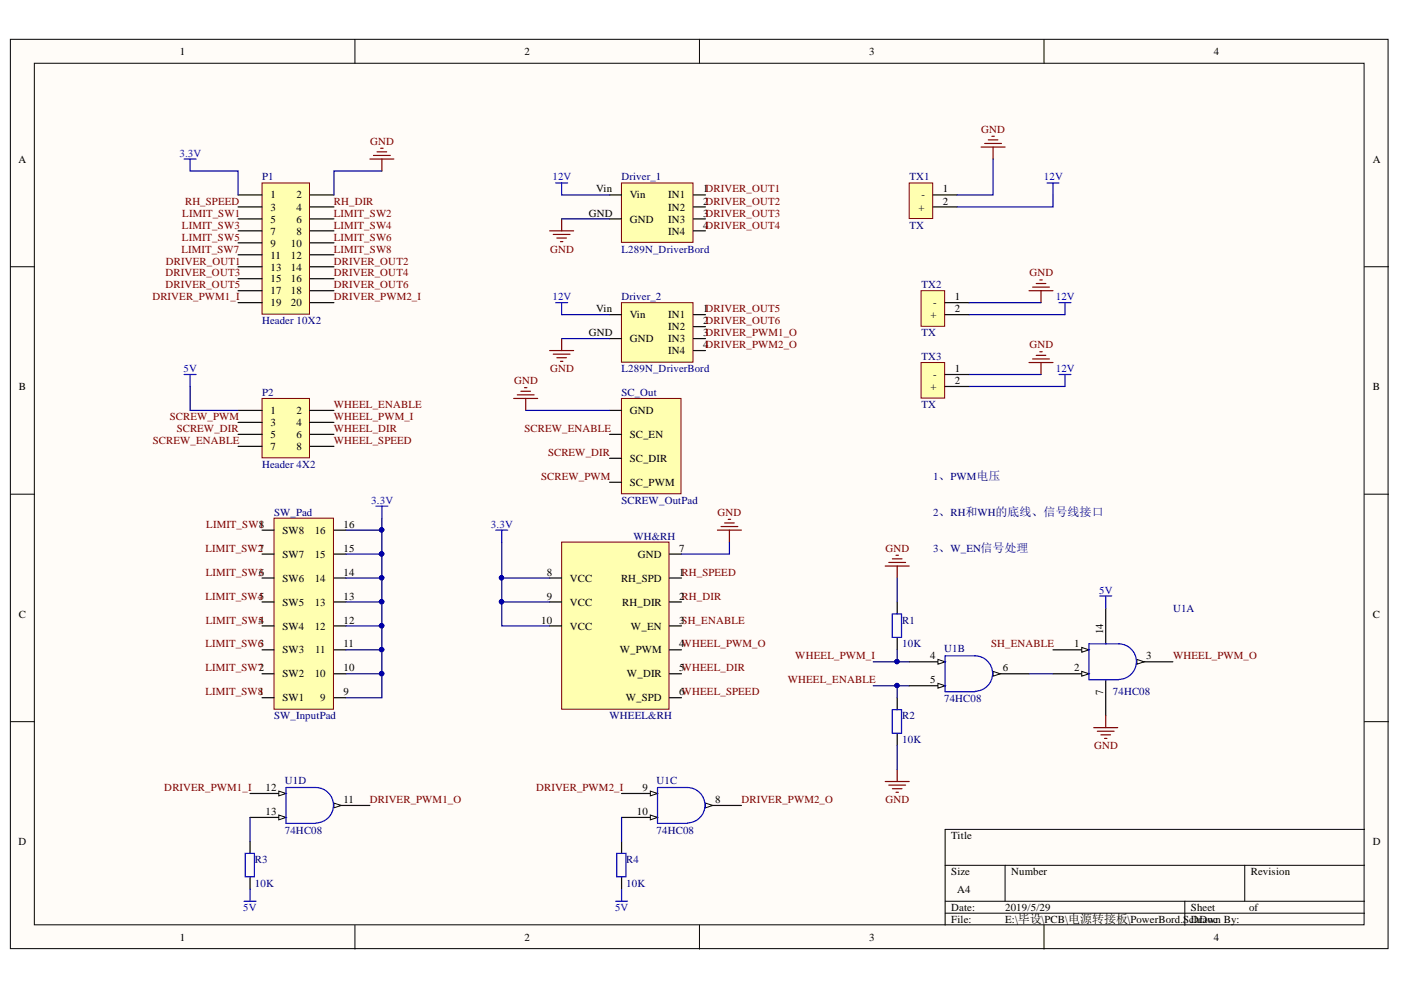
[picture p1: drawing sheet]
<svg xmlns="http://www.w3.org/2000/svg" width="297mm" height="210mm" viewBox="0 0 297 210" stroke-linecap="round" stroke-linejoin="round" font-family="sans-serif">
<g fill="#fffcf8" stroke="#000" stroke-width=".21">
<path d="M2.2 8.3h292.1v192.8h-292.1z"/>
<path d="M7.3 13.4h281.9v182.7h-281.9z"/>
</g>
<g fill="none" stroke="#000" stroke-width=".21">
<path d="M75.2 8.3v5.1M148.3 8.3v5.1M221.4 8.3v5.1M2.2 56.6h5.1M289.3 56.6h5.1M2.2 104.8h5.1M289.3 104.8h5.1M2.2 153h5.1M289.3 153h5.1M289.3 175.9h-88.9v20.3M75.2 196.2v5M148.3 196.2v5"/>
<path d="M200.4 183.5h88.9M200.4 191.1h88.9M200.4 193.6h88.9M213.1 183.5v7.6M221.4 196.2v5M251.2 191.1v5.1M263.9 183.5v7.6"/>
</g>
<path d="M78.4 33.7h5.1M79.2 33h3.5M79.9 32.2h2.1M80.7 31.4h.5M81 33.7v2.6" fill="none" stroke="#800000" stroke-width=".25"/>
<path d="M39 33.7h2.6M40.3 33.7v2.6" fill="none" stroke="#00f" stroke-width=".25"/>
<path d="M55.6 38.8h10v27.8h-10z" fill="#ffffb0" stroke="#800000" stroke-width=".21"/>
<g fill="none" stroke="#000" stroke-width=".25">
<path d="M50.5 41.3h5.1M50.5 43.9h5.1M50.5 46.4h5.1M50.5 48.9h5.1M50.5 51.5h5.1M50.5 54h5.1M50.5 56.6h5.1M50.5 59.1h5.1M65.7 41.3h5.1M65.7 43.9h5.1M65.7 46.4h5.1M65.7 48.9h5.1"/>
<path d="M65.7 51.5h5.1M65.7 54h5.1M65.7 56.6h5.1M65.7 59.1h5.1M50.5 61.6h5.1M50.5 64.2h5.1M65.7 61.6h5.1M65.7 64.2h5.1"/>
</g>
<path d="M55.6 84.5h10v12.6h-10z" fill="#ffffb0" stroke="#800000" stroke-width=".21"/>
<path d="M50.5 87h5.1M50.5 89.6h5.1M50.5 92.1h5.1M50.5 94.6h5.1M65.7 87h5.1M65.7 89.6h5.1M65.7 92.1h5.1M65.7 94.6h5.1" fill="none" stroke="#000" stroke-width=".25"/>
<path d="M39 79.4h2.6M40.3 79.4v2.5" fill="none" stroke="#00f" stroke-width=".25"/>
<path d="M58.1 109.9h12.6v40.5h-12.6z" fill="#ffffb0" stroke="#800000" stroke-width=".21"/>
<g fill="none" stroke="#000" stroke-width=".25">
<path d="M55.6 117.5h2.5M55.6 112.4h2.5M70.8 117.5h2.5M70.8 112.4h2.5M55.6 137.8h2.5M55.6 132.7h2.5M55.6 127.6h2.5M55.6 122.6h2.5M70.8 137.8h2.5M70.8 132.7h2.5M70.8 127.6h2.5M70.8 122.6h2.5"/>
<path d="M55.6 142.9h2.5M55.6 147.9h2.5M70.8 142.9h2.5M70.8 147.9h2.5"/>
</g>
<path d="M131.8 38.8h15.1v12.6h-15.1z" fill="#ffffb0" stroke="#800000" stroke-width=".21"/>
<path d="M129.2 41.3h2.6M129.2 46.4h2.6M147 41.3h2.6M147 46.4h2.6M147 43.9h2.6M147 48.9h2.6" fill="none" stroke="#000" stroke-width=".25"/>
<path d="M131.8 64.2h15.1v12.6h-15.1z" fill="#ffffb0" stroke="#800000" stroke-width=".21"/>
<path d="M129.2 66.7h2.6M129.2 71.8h2.6M147 66.7h2.6M147 71.8h2.6M147 69.3h2.6M147 74.3h2.6" fill="none" stroke="#000" stroke-width=".25"/>
<path d="M117.8 38.8h2.5M119.1 38.8v2.5M117.8 64.2h2.5M119.1 64.2v2.5" fill="none" stroke="#00f" stroke-width=".25"/>
<path d="M116.5 48.9h5.1M117.3 49.7h3.6M118.1 50.5h2M118.8 51.2h.5M119.1 46.4v2.5M116.5 74.3h5.1M117.3 75.1h3.6M118.1 75.9h2M118.8 76.6h.5M119.1 71.8v2.5" fill="none" stroke="#800000" stroke-width=".25"/>
<path d="M131.8 84.5h12.6v20.2h-12.6z" fill="#ffffb0" stroke="#800000" stroke-width=".21"/>
<path d="M129.2 97.2h2.6M129.2 92.1h2.6M129.2 87h2.6M129.2 102.2h2.6" fill="none" stroke="#000" stroke-width=".25"/>
<path d="M119.1 114.9h22.7v35.5h-22.7z" fill="#ffffb0" stroke="#800000" stroke-width=".21"/>
<path d="M141.9 117.5h2.6M116.5 122.6h2.6M116.5 127.6h2.6M116.5 132.7h2.6M141.9 122.6h2.6M141.9 127.6h2.6M141.9 132.7h2.6M141.9 137.8h2.6M141.9 142.9h2.6M141.9 147.9h2.6" fill="none" stroke="#000" stroke-width=".25"/>
<path d="M108.9 84.5h5.1M109.7 83.7h3.5M110.4 83h2.1M111.2 82.2h.5M111.5 84.5v2.5" fill="none" stroke="#800000" stroke-width=".25"/>
<path d="M79.7 107.3h2.5M81 107.3v2.6" fill="none" stroke="#00f" stroke-width=".25"/>
<path d="M192.8 38.8h4.9v7.5h-4.9z" fill="#ffffb0" stroke="#800000" stroke-width=".21"/>
<path d="M197.8 41.3h5.1M197.8 43.9h5.1" fill="none" stroke="#000" stroke-width=".25"/>
<path d="M222 38.8h2.5M223.3 38.8v2.5M224.5 64.2h2.6M225.8 64.2v2.5" fill="none" stroke="#00f" stroke-width=".25"/>
<path d="M208 31.2h5.1M208.8 30.4h3.5M209.5 29.7h2.1M210.3 28.9h.5M210.6 31.2v2.5M220.5 59.4h.5M218.2 61.6h5.1M218.9 60.9h3.6M219.7 60.1h2M220.7 61.6v2.6" fill="none" stroke="#800000" stroke-width=".25"/>
<path d="M195.3 61.6h5v7.6h-5z" fill="#ffffb0" stroke="#800000" stroke-width=".21"/>
<path d="M200.4 64.2h5.1M200.4 66.7h5.1M223.3 137.8h7.6" fill="none" stroke="#000" stroke-width=".25"/>
<path d="M229.4 137.3l1.5 .5-1.5 .5z" fill="#fffcf8"/>
<path d="M229.4 137.3l1.5 .5-1.5 .5z" fill="none" stroke="#000" stroke-width=".21"/>
<path d="M223.3 142.9h7.6" fill="none" stroke="#000" stroke-width=".25"/>
<path d="M229.4 142.3l1.5 .6-1.5 .5z" fill="#fffcf8"/>
<path d="M229.4 142.3l1.5 .6-1.5 .5z" fill="none" stroke="#000" stroke-width=".21"/>
<path d="M241 140.3h7.7" fill="none" stroke="#000" stroke-width=".25"/>
<path d="M241 139.8l1.6 .5-1.6 .5z" fill="#fffcf8"/>
<path d="M241 139.8l1.6 .5-1.6 .5z" fill="none" stroke="#000" stroke-width=".21"/>
<path d="M234.4 128.9v7.6M192.8 140.3h7.6M234.4 144.1v7.6" fill="none" stroke="#000" stroke-width=".25"/>
<path d="M237.2 144.1a3.8 3.8 0 0 0 3.7-3.8 3.8 3.8 0 0 0-3.7-3.8h-6.3v7.6h6.3" fill="none" stroke="#00f" stroke-width=".25"/>
<path d="M198.9 139.8l1.5 .5-1.5 .5z" fill="#fffcf8"/>
<path d="M198.9 139.8l1.5 .5-1.5 .5z" fill="none" stroke="#000" stroke-width=".21"/>
<path d="M192.8 145.4h7.6" fill="none" stroke="#000" stroke-width=".25"/>
<path d="M198.9 144.9l1.5 .5-1.5 .5z" fill="#fffcf8"/>
<path d="M198.9 144.9l1.5 .5-1.5 .5z" fill="none" stroke="#000" stroke-width=".21"/>
<path d="M210.6 142.9h7.6" fill="none" stroke="#000" stroke-width=".25"/>
<path d="M210.6 142.3l1.5 .6-1.5 .5z" fill="#fffcf8"/>
<path d="M210.6 142.3l1.5 .6-1.5 .5z" fill="none" stroke="#000" stroke-width=".21"/>
<path d="M189.2 130.2h1.9v4.9h-1.9zM233.2 126.4h2.5M234.4 126.4v2.5M189.2 150.5h1.9v5h-1.9zM206.7 146.6a3.8 3.8 0 0 0 3.7-3.8 3.8 3.8 0 0 0-3.7-3.7h-6.3v7.6h6.3" fill="none" stroke="#00f" stroke-width=".25"/>
<g fill="none" stroke="#800000" stroke-width=".25">
<path d="M188.4 119.3h3.6M189.2 118.5h2M190 117.7h.5M187.7 120h5.1M190.2 120v2.6M231.9 154.3h5.1M232.7 155h3.5M233.4 155.8h2.1M234.2 156.6h.5M234.4 151.7v2.6M187.7 165.7h5.1M188.4 166.5h3.6"/>
<path d="M189.2 167.2h2M190 168h.5M190.2 163.2v2.5"/>
</g>
<path d="M190.2 127.6v2.6M190.2 135.2v2.6M190.2 147.9v2.6M190.2 155.5v2.6M149.6 170.8h7.6" fill="none" stroke="#000" stroke-width=".25"/>
<path d="M149.6 170.3l1.5 .5-1.5 .5z" fill="#fffcf8"/>
<path d="M149.6 170.3l1.5 .5-1.5 .5z" fill="none" stroke="#000" stroke-width=".21"/>
<path d="M131.8 168.2h7.6" fill="none" stroke="#000" stroke-width=".25"/>
<path d="M137.9 167.7l1.5 .5-1.5 .5z" fill="#fffcf8"/>
<path d="M137.9 167.7l1.5 .5-1.5 .5z" fill="none" stroke="#000" stroke-width=".21"/>
<path d="M131.8 173.3h7.6" fill="none" stroke="#000" stroke-width=".25"/>
<path d="M137.9 172.8l1.5 .5-1.5 .5z" fill="#fffcf8"/>
<path d="M137.9 172.8l1.5 .5-1.5 .5z" fill="none" stroke="#000" stroke-width=".21"/>
<path d="M145.8 174.5a3.8 3.8 0 0 0 3.7-3.8 3.8 3.8 0 0 0-3.7-3.7h-6.4v7.6h6.4" fill="none" stroke="#00f" stroke-width=".25"/>
<path d="M70.8 170.8h7.6" fill="none" stroke="#000" stroke-width=".25"/>
<path d="M70.8 170.3l1.5 .5-1.5 .5z" fill="#fffcf8"/>
<path d="M70.8 170.3l1.5 .5-1.5 .5z" fill="none" stroke="#000" stroke-width=".21"/>
<path d="M53 168.2h7.6" fill="none" stroke="#000" stroke-width=".25"/>
<path d="M59.1 167.7l1.5 .5-1.5 .5z" fill="#fffcf8"/>
<path d="M59.1 167.7l1.5 .5-1.5 .5z" fill="none" stroke="#000" stroke-width=".21"/>
<path d="M53 173.3h7.6" fill="none" stroke="#000" stroke-width=".25"/>
<path d="M59.1 172.8l1.5 .5-1.5 .5z" fill="#fffcf8"/>
<path d="M59.1 172.8l1.5 .5-1.5 .5z" fill="none" stroke="#000" stroke-width=".21"/>
<path d="M224.5 79.4h2.6M225.8 79.4v2.5M105.1 112.4h2.5M106.4 112.4v2.5M67 174.5a3.8 3.8 0 0 0 3.7-3.8 3.8 3.8 0 0 0-3.7-3.7h-6.4v7.6h6.4M51.7 191.1h2.6M52 180.9h1.9v5h-1.9zM53 188.5v2.6M130.5 191.1h2.6M130.8 180.9h1.9v5h-1.9zM131.8 188.5v2.6" fill="none" stroke="#00f" stroke-width=".25"/>
<g fill="none" stroke="#000080" stroke-width=".25">
<path d="M40.3 36.3h10.2v5M81 36.3h-10.2v5M210.6 33.7v7.6h-7.7M119.1 41.3h10.1M119.1 46.4h10.1M223.3 41.3v2.6h-20.4M119.1 66.7h10.1M119.1 71.8h10.1M205.5 66.7h20.3M205.5 64.2h15.2M40.3 81.9v5.1h10.2M111.5 87h17.7"/>
<path d="M73.3 117.5h7.7M73.3 112.4h7.7M81 109.9v38h-7.7M106.4 114.9v17.8h10.1M154.7 114.9v2.6h-10.2M73.3 137.8h7.7M73.3 132.7h7.7M73.3 127.6h7.7M73.3 122.6h7.7M106.4 127.6h10.1M106.4 122.6h10.1M190.2 122.6v5"/>
<path d="M190.2 137.8v2.5M73.3 142.9h7.7M185.1 140.3h7.7M185.1 145.4h7.7M190.2 145.4v2.5M190.2 158.1v5.1M218.2 142.9h5.1M53 173.3v5.1M131.8 173.3v5.1"/>
</g>
<g fill="#000080" stroke="#000080" stroke-width=".21">
<circle cx="80.9" cy="142.8" r=".47"/>
<circle cx="80.9" cy="137.7" r=".46"/>
<circle cx="80.9" cy="132.7" r=".47"/>
<circle cx="80.9" cy="127.6" r=".46"/>
<circle cx="80.9" cy="122.5" r=".46"/>
<circle cx="80.9" cy="117.4" r=".47"/>
<circle cx="80.9" cy="112.3" r=".46"/>
<circle cx="190.2" cy="140.3" r=".46"/>
<circle cx="190.2" cy="145.3" r=".46"/>
<circle cx="106.3" cy="122.5" r=".46"/>
<circle cx="106.3" cy="127.6" r=".46"/>
</g>
<path d="M53 178.4v2.5M131.8 178.4v2.5M53 186v2.5M131.8 186v2.5" fill="none" stroke="#000" stroke-width=".25"/>
<path d="M218.2 76.9h5.1M218.9 76.1h3.6M219.7 75.3h2M220.5 74.6h.5M220.7 76.9v2.5M152.1 112.4h5.1M152.9 111.6h3.5M153.6 110.9h2.1M154.4 110.1h.5M154.7 112.4v2.5" fill="none" stroke="#800000" stroke-width=".25"/>
<path d="M195.3 76.9h5v7.5h-5z" fill="#ffffb0" stroke="#800000" stroke-width=".21"/>
<path d="M200.4 79.4h5.1M200.4 81.9h5.1" fill="none" stroke="#000" stroke-width=".25"/>
<path d="M205.5 79.4h15.2M205.5 81.9h20.3" fill="none" stroke="#000080" stroke-width=".25"/>
<g font-size="2.3">
<text x="38.1" y="11.7">1</text>
<text x="111.2" y="11.7">2</text>
<text x="184.3" y="11.7">3</text>
<text x="257.3" y="11.7">4</text>
<text x="3.9" y="34.5">A</text>
<text x="291.1" y="34.5">A</text>
<text x="126.4" y="40.8">Vin</text>
<text x="149.1" y="40.8">1DRIVER_OUT1</text>
<text x="199.9" y="40.8">1</text>
<text x="57.3" y="42.1">1</text>
<text x="57.3" y="44.7">3</text>
<text x="57.3" y="47.2">5</text>
<text x="62.8" y="42.1">2</text>
<text x="62.8" y="44.7">4</text>
<text x="62.8" y="47.2">6</text>
<text x="124.8" y="46">GND</text>
<text x="133.5" y="42.1">Vin</text>
<text x="133.5" y="47.2">GND</text>
<text x="141.6" y="42.1">IN1</text>
<text x="141.6" y="44.7">IN2</text>
<text x="141.6" y="47.2">IN3</text>
<text x="149.1" y="43.4">2DRIVER_OUT2</text>
<text x="149.1" y="46">3DRIVER_OUT3</text>
<text x="194.7" y="44.7">+</text>
<text x="195.3" y="42.1">-</text>
<text x="199.9" y="43.4">2</text>
<text x="57.3" y="49.8">7</text>
<text x="57.3" y="52.3">9</text>
<text x="61.6" y="52.3">10</text>
<text x="62.8" y="49.8">8</text>
<text x="141.6" y="49.8">IN4</text>
<text x="149.1" y="48.5">4DRIVER_OUT4</text>
<text x="57.3" y="54.8">11</text>
<text x="57.3" y="57.4">13</text>
<text x="57.3" y="59.9">15</text>
<text x="61.6" y="54.8">12</text>
<text x="61.6" y="57.4">14</text>
<text x="61.6" y="59.9">16</text>
<text x="57.3" y="62.4">17</text>
<text x="57.3" y="65">19</text>
<text x="61.6" y="62.4">18</text>
<text x="61.6" y="65">20</text>
<text x="197.9" y="65">-</text>
<text x="202.4" y="63.7">1</text>
<text x="124.8" y="71.3">GND</text>
<text x="126.4" y="66.2">Vin</text>
<text x="133.5" y="67.5">Vin</text>
<text x="141.6" y="67.5">IN1</text>
<text x="141.6" y="70">IN2</text>
<text x="149.1" y="66.2">1DRIVER_OUT5</text>
<text x="149.1" y="68.8">2DRIVER_OUT6</text>
<text x="149.1" y="71.3">3DRIVER_PWM1_O</text>
<text x="197.3" y="67.5">+</text>
<text x="202.4" y="66.2">2</text>
<text x="133.5" y="72.6">GND</text>
<text x="141.6" y="72.6">IN3</text>
<text x="141.6" y="75.1">IN4</text>
<text x="149.1" y="73.8">4DRIVER_PWM2_O</text>
<text x="4" y="82.7">B</text>
<text x="197.3" y="82.7">+</text>
<text x="197.9" y="80.2">-</text>
<text x="202.4" y="78.9">1</text>
<text x="202.4" y="81.4">2</text>
<text x="291.1" y="82.7">B</text>
<text x="57.3" y="87.8">1</text>
<text x="62.8" y="87.8">2</text>
<text x="133.5" y="87.8">GND</text>
<text x="57.3" y="90.3">3</text>
<text x="57.3" y="92.8">5</text>
<text x="57.3" y="95.4">7</text>
<text x="62.8" y="90.3">4</text>
<text x="62.8" y="92.8">6</text>
<text x="62.8" y="95.4">8</text>
<text x="133.5" y="92.8">SC_EN</text>
<text x="133.5" y="97.9">SC_DIR</text>
<text x="133.5" y="103">SC_PWM</text>
<text x="54.9" y="111.9">8</text>
<text x="59.9" y="113.2">SW8</text>
<text x="66.7" y="113.2">16</text>
<text x="72.8" y="111.9">16</text>
<text x="59.9" y="118.3">SW7</text>
<text x="66.7" y="118.3">15</text>
<text x="72.8" y="117">15</text>
<text x="135.2" y="118.3">GND</text>
<text x="144" y="117">7</text>
<text x="54.9" y="122.1">6</text>
<text x="59.9" y="123.3">SW6</text>
<text x="66.7" y="123.3">14</text>
<text x="72.8" y="122.1">14</text>
<text x="115.9" y="122.1">8</text>
<text x="120.8" y="123.3">VCC</text>
<text x="131.7" y="123.3">RH_SPD</text>
<text x="144" y="122.1">1RH_SPEED</text>
<text x="4" y="130.9">C</text>
<text x="59.9" y="128.4">SW5</text>
<text x="66.7" y="128.4">13</text>
<text x="72.8" y="127.1">13</text>
<text x="115.9" y="127.1">9</text>
<text x="120.8" y="128.4">VCC</text>
<text x="131.9" y="128.4">RH_DIR</text>
<text x="144" y="127.1">2RH_DIR</text>
<text x="291.1" y="130.9">C</text>
<text x="54.9" y="132.2">4</text>
<text x="59.9" y="133.5">SW4</text>
<text x="66.7" y="133.5">12</text>
<text x="72.8" y="137.3">11</text>
<text x="72.8" y="132.2">12</text>
<text x="114.8" y="132.2">10</text>
<text x="120.8" y="133.5">VCC</text>
<text x="133.8" y="133.5">W_EN</text>
<text x="144" y="132.2">3SH_ENABLE</text>
<text x="144" y="137.3">4WHEEL_PWM_O</text>
<text x="227.7" y="137.3">1</text>
<text x="233.9" y="134.5" transform="rotate(-90 233.9 134.5)">14</text>
<text x="59.9" y="138.5">SW3</text>
<text x="59.9" y="143.6">SW2</text>
<text x="66.7" y="143.6">10</text>
<text x="66.8" y="138.5">11</text>
<text x="72.8" y="142.3">10</text>
<text x="131.4" y="138.5">W_PWM</text>
<text x="132.9" y="143.6">W_DIR</text>
<text x="144" y="142.3">5WHEEL_DIR</text>
<text x="197.2" y="139.8">4</text>
<text x="212.6" y="142.3">6</text>
<text x="227.7" y="142.3">2</text>
<text x="243" y="139.8">3</text>
<text x="59.9" y="148.7">SW1</text>
<text x="67.9" y="148.7">9</text>
<text x="72.8" y="147.4">9</text>
<text x="132.7" y="148.7">W_SPD</text>
<text x="144" y="147.4">6WHEEL_SPEED</text>
<text x="197.2" y="144.9">5</text>
<text x="233.9" y="147.3" transform="rotate(-90 233.9 147.3)">7</text>
<text x="56.3" y="167.8">12</text>
<text x="136.2" y="167.8">9</text>
<text x="56.3" y="172.8">13</text>
<text x="72.8" y="170.3">11</text>
<text x="135" y="172.8">10</text>
<text x="151.6" y="170.3">8</text>
<text x="3.9" y="179.2">D</text>
<text x="201.7" y="177.9">Title</text>
<text x="291.1" y="179.2">D</text>
<text x="201.7" y="185.5">Size</text>
<text x="214.4" y="185.5">Number</text>
<text x="265.2" y="185.5">Revision</text>
<text x="203" y="189.3">A4</text>
<text x="201.7" y="193.1">Date:</text>
<text x="201.7" y="195.7">File:</text>
<text x="213.1" y="193.1">2019/5/29</text>
<text x="213.1" y="195.7">E:\毕设\PCB\电源转接板\PowerBord.SchDoc</text>
<text x="252.5" y="193.1">Sheet</text>
<text x="252.5" y="195.7">Drawn By:</text>
<text x="264.8" y="193.1">of</text>
<text x="38.1" y="199.5">1</text>
<text x="111.2" y="199.5">2</text>
<text x="184.3" y="199.5">3</text>
<text x="257.3" y="199.5">4</text>
</g>
<g font-size="2.3" fill="#800000">
<text x="208" y="28.1">GND</text>
<text x="78.5" y="30.7">GND</text>
<text x="38.6" y="46">LIMIT_SW1</text>
<text x="39.2" y="43.4">RH_SPEED</text>
<text x="70.8" y="43.4">RH_DIR</text>
<text x="70.8" y="46">LIMIT_SW2</text>
<text x="38.5" y="53.6">LIMIT_SW7</text>
<text x="38.6" y="48.5">LIMIT_SW3</text>
<text x="38.6" y="51">LIMIT_SW5</text>
<text x="70.8" y="48.5">LIMIT_SW4</text>
<text x="70.8" y="51">LIMIT_SW6</text>
<text x="70.8" y="53.6">LIMIT_SW8</text>
<text x="116.6" y="53.6">GND</text>
<text x="35.1" y="58.6">DRIVER_OUT3</text>
<text x="35.2" y="56.1">DRIVER_OUT1</text>
<text x="70.8" y="56.1">DRIVER_OUT2</text>
<text x="70.8" y="58.6">DRIVER_OUT4</text>
<text x="218.3" y="58.6">GND</text>
<text x="32.3" y="63.7">DRIVER_PWM1_I</text>
<text x="35.1" y="61.2">DRIVER_OUT5</text>
<text x="70.8" y="61.2">DRIVER_OUT6</text>
<text x="70.8" y="63.7">DRIVER_PWM2_I</text>
<text x="218.3" y="73.8">GND</text>
<text x="109" y="81.4">GND</text>
<text x="116.6" y="78.9">GND</text>
<text x="36" y="89">SCREW_PWM</text>
<text x="70.8" y="89">WHEEL_PWM_I</text>
<text x="70.8" y="86.5">WHEEL_ENABLE</text>
<text x="32.4" y="94.1">SCREW_ENABLE</text>
<text x="37.5" y="91.6">SCREW_DIR</text>
<text x="70.8" y="91.6">WHEEL_DIR</text>
<text x="70.8" y="94.1">WHEEL_SPEED</text>
<text x="111.2" y="91.6">SCREW_ENABLE</text>
<text x="114.8" y="101.7">SCREW_PWM</text>
<text x="116.2" y="96.6">SCREW_DIR</text>
<text x="43.7" y="111.9">LIMIT_SW1</text>
<text x="152.1" y="109.4">GND</text>
<text x="43.6" y="117">LIMIT_SW27</text>
<text x="187.7" y="117">GND</text>
<text x="43.6" y="122.1">LIMIT_SW3</text>
<text x="43.6" y="127.1">LIMIT_SW45</text>
<text x="43.6" y="137.3">LIMIT_SW63</text>
<text x="43.6" y="132.2">LIMIT_SW5</text>
<text x="210.1" y="137.3">SH_ENABLE</text>
<text x="43.6" y="142.3">LIMIT_SW72</text>
<text x="168.6" y="139.8">WHEEL_PWM_I</text>
<text x="248.7" y="139.8">WHEEL_PWM_O</text>
<text x="43.6" y="147.4">LIMIT_SW81</text>
<text x="167" y="144.9">WHEEL_ENABLE</text>
<text x="232" y="158.8">GND</text>
<text x="34.8" y="167.8">DRIVER_PWM1_I</text>
<text x="113.7" y="167.8">DRIVER_PWM2_I</text>
<text x="78.4" y="170.3">DRIVER_PWM1_O</text>
<text x="157.2" y="170.3">DRIVER_PWM2_O</text>
<text x="187.7" y="170.3">GND</text>
</g>
<g font-size="2.3" fill="#00f">
<text x="38.1" y="33.2">3.3V</text>
<text x="117.1" y="38.3">12V</text>
<text x="221.3" y="38.3">12V</text>
<text x="117.1" y="63.7">12V</text>
<text x="223.8" y="63.7">12V</text>
<text x="38.9" y="78.9">5V</text>
<text x="223.8" y="78.9">12V</text>
<text x="78.7" y="106.9">3.3V</text>
<text x="104.1" y="111.9">3.3V</text>
<text x="233.1" y="125.9">5V</text>
<text x="51.6" y="193.1">5V</text>
<text x="130.4" y="193.1">5V</text>
</g>
<g font-size="2.3" fill="#000080">
<text x="55.6" y="38.3">P1</text>
<text x="131.7" y="38.3">Driver_1</text>
<text x="192.8" y="38.3">TX1</text>
<text x="131.7" y="53.6">L289N_DriverBord</text>
<text x="192.8" y="48.5">TX</text>
<text x="131.7" y="63.7">Driver_2</text>
<text x="195.3" y="61.2">TX2</text>
<text x="55.6" y="68.8">Header 10X2</text>
<text x="195.3" y="71.3">TX</text>
<text x="195.3" y="76.4">TX3</text>
<text x="55.6" y="84">P2</text>
<text x="131.7" y="78.9">L289N_DriverBord</text>
<text x="131.7" y="84">SC_Out</text>
<text x="195.3" y="86.5">TX</text>
<text x="55.6" y="99.2">Header 4X2</text>
<text x="197.9" y="101.7">1、PWM电压</text>
<text x="131.7" y="106.9">SCREW_OutPad</text>
<text x="58.1" y="109.4">SW_Pad</text>
<text x="197.9" y="109.4">2、RH和WH的底线、信号线接口</text>
<text x="134.3" y="114.5">WH&amp;RH</text>
<text x="197.9" y="117">3、W_EN信号处理</text>
<text x="248.7" y="129.7">U1A</text>
<text x="191.3" y="137.3">10K</text>
<text x="191.3" y="132.2">R1</text>
<text x="200.2" y="138.3">U1B</text>
<text x="200.2" y="148.9">74HC08</text>
<text x="235.9" y="147.4">74HC08</text>
<text x="58.1" y="152.5">SW_InputPad</text>
<text x="129.2" y="152.5">WHEEL&amp;RH</text>
<text x="191.3" y="152.5">R2</text>
<text x="191.3" y="157.6">10K</text>
<text x="60.4" y="166.3">U1D</text>
<text x="139.2" y="166.3">U1C</text>
<text x="60.4" y="176.9">74HC08</text>
<text x="139.2" y="176.9">74HC08</text>
<text x="54" y="183">R3</text>
<text x="132.8" y="183">R4</text>
<text x="54" y="188.1">10K</text>
<text x="132.8" y="188.1">10K</text>
</g>
</svg>
